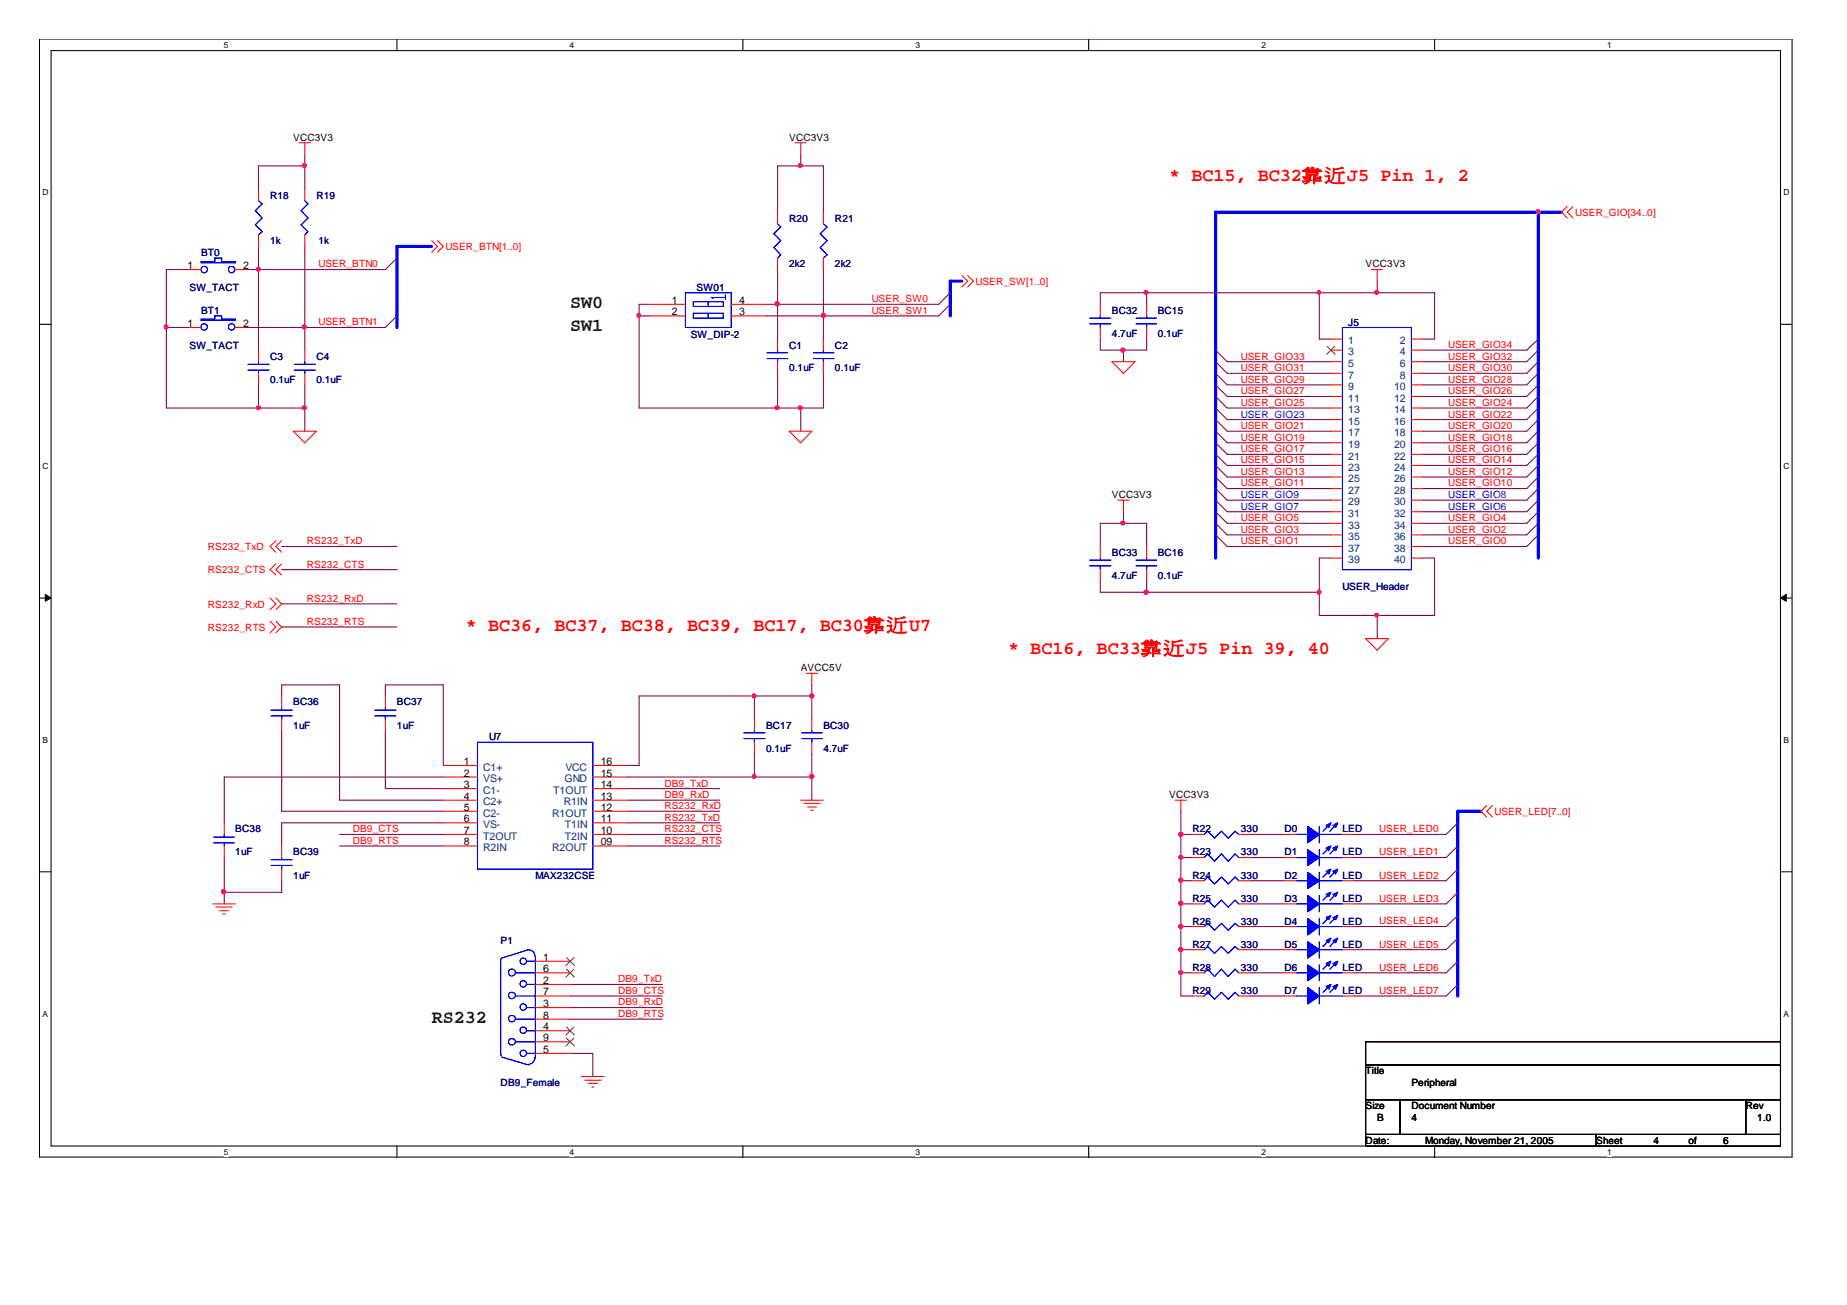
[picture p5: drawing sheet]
<svg xmlns="http://www.w3.org/2000/svg" width="297mm" height="210mm" viewBox="0 0 297 210" stroke-linecap="round" stroke-linejoin="round" font-family="sans-serif">
<path d="M6.3 6.3h281.9v179.8h-281.9zM8.2 8.1h278.1v176.2h-278.1z" fill="none" stroke="#000" stroke-width=".17"/>
<g fill="#fff">
<path d="M36 6.4h.7v1.6h-.7z"/>
<path d="M36 184.5h.7v1.5h-.7z"/>
</g>
<path d="M63.8 6.3v1.8M63.8 184.3v1.9" fill="none" stroke="#000" stroke-width=".17"/>
<g fill="#fff">
<path d="M91.6 6.4h.8v1.6h-.8z"/>
<path d="M91.6 184.5h.8v1.5h-.8z"/>
</g>
<path d="M119.5 6.3v1.8M119.5 184.3v1.9" fill="none" stroke="#000" stroke-width=".17"/>
<g fill="#fff">
<path d="M147.2 6.4h.8v1.6h-.8z"/>
<path d="M147.2 184.5h.8v1.5h-.8z"/>
</g>
<path d="M175.1 6.3v1.8M175.1 184.3v1.9" fill="none" stroke="#000" stroke-width=".17"/>
<g fill="#fff">
<path d="M202.9 6.4h.7v1.6h-.7z"/>
<path d="M202.9 184.5h.7v1.5h-.7z"/>
</g>
<path d="M230.7 6.3v1.8M230.7 184.3v1.9" fill="none" stroke="#000" stroke-width=".17"/>
<g fill="#fff">
<path d="M258.5 6.4h.7v1.6h-.7z"/>
<path d="M258.5 184.5h.7v1.5h-.7z"/>
<path d="M6.9 30.2h1v1.5h-1z"/>
<path d="M286.9 30.2h1v1.5h-1z"/>
<path d="M6.9 74.2h1v1.5h-1z"/>
<path d="M286.9 74.2h1v1.5h-1z"/>
</g>
<path d="M6.3 52.2h1.9M286.3 52.2h1.9" fill="none" stroke="#000" stroke-width=".17"/>
<g fill="#fff">
<path d="M6.9 118.2h.9v1.5h-.9z"/>
<path d="M286.9 118.2h.9v1.5h-.9z"/>
</g>
<path d="M6.3 96.2h1.9M286.3 96.2h1.9" fill="none" stroke="#000" stroke-width=".17"/>
<g fill="#000" stroke="#000" stroke-width=".16">
<path d="M7.3 95.6l.9 .6-.9 .5z" fill-rule="evenodd"/>
<path d="M286.3 96.2l1-.6v1.1z" fill-rule="evenodd"/>
</g>
<g fill="#fff">
<path d="M6.9 162.2h.9v1.6h-.9z"/>
<path d="M286.9 162.2h.9v1.6h-.9z"/>
</g>
<path d="M6.3 140.2h1.9M286.3 140.2h1.9M219.6 167.6h66.7v3.7h-66.7zM219.6 171.3h66.7v5.6h-66.7zM219.6 176.9h5.5v5.6h-5.5zM225.1 176.9h55.7v5.6h-55.7zM280.8 176.9h5.5v5.6h-5.5zM219.6 182.5h37.1v1.8h-37.1zM256.7 182.5h29.6v1.8h-29.6z" fill="none" stroke="#000" stroke-width=".17"/>
<g fill="none" stroke="#800040" stroke-width=".17">
<path d="M41.6 39.6v16.7M49 26.7h-7.4v3.7M49 24.8v5.6M49 39.6v16.7M125.1 34.1v-7.4h7.3v7.4M128.8 24.8v1.9M26.8 52.7h3.7M30.5 43.4h-3.7v22.2h22.2M63.8 50.8l-1.8 1.9h-22.3M63.8 41.5l-1.8 1.9h-22.3M102.8 50.8h1.8M104.6 49h-1.8v16.6h29.6v-5.6"/>
<path d="M125.1 43.4v11.1M132.4 43.4v11.1M152.8 47.1l-1.8 1.9h-27.8M152.8 49l-1.8 1.8h-27.8M177 49v-1.9h53.7v7.4h-1.8M177 54.5v1.8h7.4v-1.8M180.7 56.3v1.9M184.4 47.1v1.9M195.5 58.2l1.9 1.8h16.6M195.5 56.3l1.9 1.9h16.6M212.2 47.1v7.4h1.8M221.5 45.2v1.9"/>
<path d="M247.4 58.2l-1.9 1.8h-16.6M247.4 56.3l-1.9 1.9h-16.6M247.4 54.5l-1.9 1.8h-16.6M41.6 61.9v3.7M49 61.9v7.5M125.1 60v5.6M128.8 65.6v3.8M195.5 63.8l1.9 1.8h16.6M195.5 78.6l1.9 1.8h16.6M195.5 76.7l1.9 1.9h16.6M195.5 74.9l1.9 1.8h16.6M195.5 73.1l1.9 1.8h16.6"/>
<path d="M195.5 71.2l1.9 1.9h16.6M195.5 69.4l1.9 1.8h16.6M195.5 67.5l1.9 1.9h16.6M195.5 65.6l1.9 1.9h16.6M195.5 61.9l1.9 1.9h16.6M195.5 60l1.9 1.9h16.6M247.4 63.8l-1.9 1.8h-16.6M247.4 78.6l-1.9 1.8h-16.6M247.4 76.7l-1.9 1.9h-16.6M247.4 74.9l-1.9 1.8h-16.6M247.4 73.1l-1.9 1.8h-16.6M247.4 71.2l-1.9 1.9h-16.6"/>
<path d="M247.4 69.4l-1.9 1.8h-16.6M247.4 67.5l-1.9 1.9h-16.6M247.4 65.6l-1.9 1.9h-16.6M247.4 61.9l-1.9 1.9h-16.6M247.4 60l-1.9 1.9h-16.6M45.3 87.9h18.5M45.3 91.6h18.5M45.3 97.1h18.5M177 87.9v-3.7h7.4v3.7M177 93.4v1.9h35.2M180.7 82.3v1.9M184.4 93.4v1.9"/>
<path d="M195.5 86l1.9 1.9h16.6M195.5 84.2l1.9 1.8h16.6M195.5 82.3l1.9 1.9h16.6M195.5 80.4l1.9 1.9h16.6M214 89.8h-1.8v9.2h18.5v-9.2h-1.8M221.5 99v3.7M247.4 86l-1.9 1.9h-16.6M247.4 84.2l-1.9 1.8h-16.6M247.4 82.3l-1.9 1.9h-16.6M247.4 80.4l-1.9 1.9h-16.6M45.3 117.5v13h26M45.3 111.9v-1.7h9.3v18.5h16.7"/>
<path d="M45.3 100.9h18.5M62 117.5v9.3h9.3M62 111.9v-1.7h9.3v12.9M121.3 111.9v3.8M130.6 111.9h-27.8v11.2h-1.9M130.6 110.2v5.5M36.1 137.9v7.5M54.6 134.2h16.7M54.6 136.1h16.7M71.3 132.3h-26v3.8M71.3 125h-35.2v7.3M100.9 134.2h14.8"/>
<path d="M100.9 132.3h14.8M100.9 130.5h14.8M100.9 136.1h14.8M100.9 128.7h14.8M100.9 126.8h14.8M100.9 125h29.7M121.3 121.3v3.7M130.6 121.3v7.4M189.9 134.2h1.9M189.9 137.9h1.9M189.9 130.5v29.7h1.9M201.1 134.2h5.5"/>
<path d="M201.1 137.9h5.5M234.4 132.3l-1.8 1.9h-14.8M234.4 136.1l-1.8 1.8h-14.8M234.4 139.8l-1.8 1.9h-14.8M45.3 141.7v1.8h-9.2M91.7 158.3h14.8M189.9 145.4h1.9M189.9 141.7h1.9M189.9 152.8h1.9M189.9 149h1.9M189.9 156.5h1.9M201.1 145.4h5.5"/>
<path d="M201.1 141.7h5.5M201.1 152.8h5.5M201.1 149h5.5M201.1 156.5h5.5M234.4 143.5l-1.8 1.9h-14.8M234.4 150.9l-1.8 1.9h-14.8M234.4 147.2l-1.8 1.8h-14.8M234.4 158.3l-1.8 1.9h-14.8M234.4 154.6l-1.8 1.9h-14.8M91.7 160.2h14.8M91.7 169.4h3.6v3.8M91.7 162.1h14.8"/>
<path d="M91.7 163.9h14.8M201.1 160.2h5.5"/>
</g>
<path d="M69.4 39.6h-5.6v13.1M247.4 34.1v55.7M251.1 34.1h-55.6v55.7M154.7 45.2h-1.9v5.6M238.2 130.5h-3.8v29.7" fill="none" stroke="#00f" stroke-width=".51"/>
<g fill="#f0f" stroke="#f0f" stroke-width=".17">
<circle cx="189.9" cy="137.9" r=".33"/>
<circle cx="189.9" cy="145.3" r=".35"/>
<circle cx="189.9" cy="149" r=".35"/>
<circle cx="189.9" cy="152.7" r=".35"/>
<circle cx="189.9" cy="156.4" r=".33"/>
<circle cx="128.7" cy="26.6" r=".33"/>
<circle cx="189.9" cy="134.2" r=".35"/>
<circle cx="189.9" cy="141.6" r=".35"/>
<circle cx="48.9" cy="26.6" r=".33"/>
<circle cx="48.9" cy="65.6" r=".33"/>
<circle cx="41.6" cy="43.3" r=".33"/>
<circle cx="26.7" cy="52.6" r=".33"/>
<circle cx="48.9" cy="52.6" r=".35"/>
<circle cx="102.7" cy="50.7" r=".33"/>
<circle cx="125" cy="65.6" r=".33"/>
<circle cx="41.6" cy="65.6" r=".33"/>
<circle cx="36" cy="143.4" r=".35"/>
<circle cx="130.5" cy="111.9" r=".35"/>
<circle cx="130.5" cy="124.9" r=".35"/>
<circle cx="121.2" cy="111.9" r=".33"/>
<circle cx="121.2" cy="124.9" r=".33"/>
<circle cx="128.7" cy="65.6" r=".33"/>
<circle cx="125" cy="48.9" r=".35"/>
<circle cx="132.4" cy="50.7" r=".35"/>
<circle cx="221.4" cy="47" r=".33"/>
<circle cx="212.1" cy="95.3" r=".33"/>
<circle cx="221.4" cy="98.9" r=".33"/>
<circle cx="247.3" cy="34" r=".33"/>
<circle cx="184.3" cy="95.3" r=".35"/>
<circle cx="212.1" cy="47" r=".31"/>
<circle cx="184.3" cy="47" r=".33"/>
<circle cx="180.6" cy="56.3" r=".35"/>
<circle cx="180.6" cy="84.1" r=".33"/>
</g>
<g fill="none" stroke="#f00" stroke-width=".17">
<path d="M41.6 30.4v1.9M41.6 37.8v1.8M48.1 23h1.9M49 23v1.8M49 30.4v1.9M49 37.8v1.8M69.4 38.7l1 .9-1 1M70.4 38.7l.9 .9-.9 1M125.1 34.1v1.9M127.8 23h1.8M128.8 23v1.8M132.4 34.1v1.9"/>
<path d="M252.1 33.2l-1 .9 1 1M253 33.2l-.9 .9 .9 1M30.5 43.4h1.8M30.5 52.7h1.8M37.8 43.4h1.9M37.8 52.7h1.9M41.6 56.3v1.9M49 56.3v1.9M104.6 49h5.6M104.6 50.8h5.6M117.6 49h5.6M117.6 50.8h5.6"/>
<path d="M125.1 41.5v1.9M125.1 54.5v1.8M125.1 58.2v1.8M132.4 41.5v1.9M132.4 54.5v1.8M132.4 58.2v1.8M154.7 44.3l.9 .9-.9 1M155.6 44.3l.9 .9-.9 1M177 49v1.8M177 52.7v1.8M178.8 58.2h3.7l-1.8 1.8zM184.4 49v1.8"/>
<path d="M184.4 52.7v1.8M214 58.2h1.9M214 54.5h1.9M214 56.3h1.9M220.6 43.4h1.7M221.5 43.4v1.8M227 58.2h1.9M227 54.5h1.9M227 56.3h1.9M41.6 60v1.9M47.2 69.4h3.7l-1.9 1.8zM49 60v1.9"/>
<path d="M126.9 69.4h3.7l-1.8 1.8zM214 69.4h1.9M214 60h1.9M214 61.9h1.9M214 63.8h1.9M214 65.6h1.9M214 67.5h1.9M214 71.2h1.9M214 73.1h1.9M214 74.9h1.9M214 76.7h1.9M214 78.6h1.9"/>
<path d="M227 69.4h1.9M227 60h1.9M227 61.9h1.9M227 63.8h1.9M227 65.6h1.9M227 67.5h1.9M227 71.2h1.9M227 73.1h1.9M227 74.9h1.9M227 76.7h1.9M227 78.6h1.9M43.4 96.2l1 .9-1 1"/>
<path d="M43.4 99.9l1 1-1 .9M44.4 87l-1 .9 1 .9M44.4 90.7l-1 .9 1 .9M44.4 96.2l.9 .9-.9 1M44.4 99.9l.9 1-.9 .9M45.3 87l-.9 .9 .9 .9M45.3 90.7l-.9 .9 .9 .9M177 87.9v1.9M177 91.6v1.8M179.7 80.4h1.9M180.7 80.4v1.9M184.4 87.9v1.9"/>
<path d="M184.4 91.6v1.8M214 80.4h1.9M214 82.3h1.9M214 84.2h1.9M214 86h1.9M214 87.9h1.9M214 89.8h1.9M227 80.4h1.9M227 82.3h1.9M227 84.2h1.9M227 86h1.9M227 87.9h1.9"/>
<path d="M227 89.8h1.9M45.3 111.9v1.9M45.3 115.7v1.8M62 111.9v1.9M62 115.7v1.8M121.3 115.7v1.8M121.3 119.4v1.9M129.6 108.3h1.9M130.6 108.3v1.9M130.6 115.7v1.8M130.6 119.4v1.9M219.6 102.7h3.7l-1.8 1.9z"/>
<path d="M36.1 132.3v1.9M36.1 136.1v1.8M45.3 136.1v1.8M45.3 139.8v1.9M71.3 128.7h5.5M71.3 123.1h5.5M71.3 125h5.5M71.3 126.8h5.5M71.3 130.5h5.5M71.3 132.3h5.5M71.3 134.2h5.5M71.3 136.1h5.5"/>
<path d="M95.3 128.7h5.6M95.3 123.1h5.6M95.3 125h5.6M95.3 126.8h5.6M95.3 130.5h5.6M95.3 132.3h5.6M95.3 134.2h5.6M95.3 136.1h5.6M128.8 128.7h3.6M129.3 129.2h2.6M129.9 129.8h1.4M130.4 130.3h.4"/>
<path d="M189 128.7h1.8M189.9 128.7v1.8M191.8 134.2h1.8M191.8 137.9h1.8M199.2 134.2h1.9M199.2 137.9h1.9M206.6 134.2h1.8M206.6 137.9h1.8M215.9 134.2h1.9M215.9 137.9h1.9M239.1 129.6l-.9 .9 .9 .9M240 129.6l-.9 .9 .9 .9"/>
<path d="M34.2 145.4h3.6M34.7 145.9h2.6M35.3 146.5h1.4M35.8 147h.4M86.1 156.5h5.6M86.1 158.3h5.6M86.1 154.6h5.6M191.8 145.4h1.8M191.8 152.8h1.8M191.8 149h1.8M191.8 156.5h1.8M191.8 141.7h1.8"/>
<path d="M199.2 145.4h1.9M199.2 152.8h1.9M199.2 149h1.9M199.2 156.5h1.9M199.2 141.7h1.9M206.6 145.4h1.8M206.6 152.8h1.8M206.6 149h1.8M206.6 156.5h1.8M206.6 141.7h1.8M215.9 145.4h1.9M215.9 152.8h1.9"/>
<path d="M215.9 149h1.9M215.9 156.5h1.9M215.9 141.7h1.9M86.1 160.2h5.6M86.1 169.4h5.6M86.1 167.6h5.6M86.1 165.8h5.6M86.1 163.9h5.6M86.1 162.1h5.6M93.5 173.2h3.7M94.1 173.8h2.6M94.7 174.3h1.4"/>
<path d="M95.2 174.9h.3M191.8 160.2h1.8M199.2 160.2h1.9M206.6 160.2h1.8M215.9 160.2h1.9"/>
</g>
<g fill="none" stroke="#00f" stroke-width=".17">
<path d="M41.6 32.3l.6 .5-1.1 1.1 1.1 1.2-1.1 1.1 1.1 1.1-.6 .5M49 32.3l.5 .5-1.1 1.1 1.1 1.2-1.1 1.1 1.1 1.1-.5 .5M125.1 36l.5 .5-1.1 1.1 1.1 1.1-1.1 1.1 1.1 1.2-.5 .5M132.4 36l.6 .5-1.1 1.1 1.1 1.1-1.1 1.1 1.1 1.2-.6 .5M32.3 42.1h2.2v-.6h1.1v.6h2.2v.2h-5.5zM32.3 51.3h2.2v-.5h1.1v.5h2.2v.2h-5.5zM39.9 59.5h3.4M39.9 58.6h3.4M41.6 58.2v.4M41.6 59.5v.5M47.3 59.5h3.4M47.3 58.6h3.4"/>
<path d="M49 58.2v.4M49 59.5v.5M110.2 47.1h7.4v5.6h-7.4zM111.5 48.5h4.8v.8h-4.8zM111.5 50.4h4.8v.8h-4.8zM113.9 48.5v.8M113.9 50.4v.8M116.7 47.9h-2.2l.1 .1M116.7 47.4v.8M123.4 57.7h3.3M123.4 56.7h3.3M125.1 56.3v.4"/>
<path d="M125.1 57.7v.5M130.8 57.7h3.3M130.8 56.7h3.3M132.4 56.3v.4M132.4 57.7v.5M175.3 51.2h3.3M175.3 52.1h3.3M177 50.8v.4M177 52.1v.6M182.7 51.2h3.3M182.7 52.1h3.3M184.4 50.8v.4"/>
<path d="M184.4 52.1v.6M215.9 52.7h11.1v38.9h-11.1zM175.3 91h3.3M175.3 90.1h3.3M177 89.8v.3M177 91v.6M182.7 91h3.3M182.7 90.1h3.3M184.4 89.8v.3M184.4 91v.6M43.6 115.2h3.4M43.6 114.2h3.4"/>
<path d="M45.3 113.8v.4M45.3 115.2v.5M60.3 115.2h3.4M60.3 114.2h3.4M62 113.8v.4M62 115.2v.5M76.8 119.4h18.5v20.4h-18.5zM119.6 118.8h3.4M119.6 117.9h3.4M121.3 117.5v.4M121.3 118.8v.6M128.9 118.8h3.3"/>
<path d="M128.9 117.9h3.3M130.6 117.5v.4M130.6 118.8v.6M34.4 135.6h3.3M34.4 134.6h3.3M36.1 134.2v.4M36.1 135.6v.5M43.6 139.2h3.4M43.6 138.3h3.4M45.3 137.9v.4M45.3 139.2v.6M193.6 134.2l.6-.5 1.1 1.1 1.1-1.1 1.1 1.1 1.1-1.1 .6 .5"/>
<path d="M193.6 137.9l.6-.6 1.1 1.2 1.1-1.2 1.1 1.2 1.1-1.2 .6 .6M208.4 134.2h1.9M208.4 137.9h1.9M212.2 132.9v2.7M212.2 136.7v2.5M212.2 134.2h3.7M212.2 137.9h3.7M213.9 136.2l-1.1 1.1M213.9 140l-1.1 1.1M213.9 132.5l-1.1 1.2M215 140l-1.1 1.1M215 132.5l-1.1 1.2"/>
<path d="M215 136.2l-1.1 1.1M80.5 154.6v14.8M83 156.5h3.1M84.8 158.3h1.3M84.8 154.6h1.3M84.9 152.8a1.06 1.06 0 0 1 1.1 1M85 152.8l-4.3 1.3-.2 .4M86.1 153.9v16.3M193.6 152.8l.6-.6 1.1 1.1 1.1-1.1 1.1 1.1 1.1-1.1 .6 .6M193.6 149l.6-.5 1.1 1.1 1.1-1.1 1.1 1.1 1.1-1.1 .6 .5M193.6 156.5l.6-.6 1.1 1.2 1.1-1.2 1.1 1.2 1.1-1.2 .6 .6M193.6 145.4l.6-.6 1.1 1.1 1.1-1.1 1.1 1.1 1.1-1.1 .6 .6"/>
<path d="M193.6 141.7l.6-.6 1.1 1.1 1.1-1.1 1.1 1.1 1.1-1.1 .6 .6M208.4 152.8h1.9M208.4 149h1.9M208.4 156.5h1.9M208.4 145.4h1.9M208.4 141.7h1.9M212.2 140.3v2.6M212.2 144v2.7M212.2 147.8v2.6M212.2 151.5v2.6M212.2 155.2v2.5M212.2 158.8v2.7"/>
<path d="M212.2 152.8h3.7M212.2 149h3.7M212.2 156.5h3.7M212.2 145.4h3.7M212.2 141.7h3.7M213.9 151.1l-1.1 1.1M213.9 147.4l-1.1 1.1M213.9 154.8l-1.1 1.1M213.9 158.5l-1.1 1.1M213.9 143.7l-1.1 1.1M215 151.1l-1.1 1.1M215 147.4l-1.1 1.1"/>
<path d="M215 154.8l-1.1 1.1M215 158.5l-1.1 1.1M215 143.7l-1.1 1.1M80.5 169.3l.2 .6M80.7 170l4.3 1.3M83 160.2h3.1M83 167.6h3.1M83 163.9h3.1M84.8 169.4h1.3M84.8 165.8h1.3M84.8 162.1h1.3M86 170.1a1.12 1.12 0 0 1-1.1 1.1"/>
<path d="M193.6 160.2l.6-.6 1.1 1.1 1.1-1.1 1.1 1.1 1.1-1.1 .6 .6M208.4 160.2h1.9M212.2 160.2h3.7"/>
<circle cx="32.8" cy="43.4" r=".52"/>
<circle cx="32.8" cy="52.6" r=".52"/>
<circle cx="37.2" cy="43.4" r=".52"/>
<circle cx="37.2" cy="52.6" r=".52"/>
<circle cx="82.3" cy="156.4" r=".57"/>
<circle cx="84.1" cy="154.6" r=".52"/>
<circle cx="84.1" cy="158.2" r=".52"/>
<circle cx="82.3" cy="160.1" r=".55"/>
<circle cx="82.3" cy="163.8" r=".55"/>
<circle cx="82.3" cy="167.6" r=".55"/>
<circle cx="84.1" cy="162" r=".52"/>
<circle cx="84.1" cy="169.4" r=".52"/>
<circle cx="84.1" cy="165.7" r=".52"/>
</g>
<g fill="#00f" stroke="#00f" stroke-width=".17">
<path d="M210.3 151.5l1.9 1.3-1.9 1.3z" fill-rule="evenodd"/>
<path d="M214.4 151.3l.7-.4-.3 .8z" fill-rule="evenodd"/>
<path d="M213.3 151.3l.7-.4-.3 .8z" fill-rule="evenodd"/>
<path d="M210.3 151.5l1.9 1.3-1.9 1.3z" fill-rule="evenodd"/>
<path d="M214.4 151.3l.7-.4-.3 .8z" fill-rule="evenodd"/>
<path d="M213.3 151.3l.7-.4-.3 .8z" fill-rule="evenodd"/>
<path d="M210.3 147.8l1.9 1.2-1.9 1.4z" fill-rule="evenodd"/>
<path d="M214.4 147.6l.7-.4-.3 .7z" fill-rule="evenodd"/>
<path d="M213.3 147.6l.7-.4-.3 .7z" fill-rule="evenodd"/>
<path d="M210.3 147.8l1.9 1.2-1.9 1.4z" fill-rule="evenodd"/>
<path d="M214.4 147.6l.7-.4-.3 .7z" fill-rule="evenodd"/>
<path d="M213.3 147.6l.7-.4-.3 .7z" fill-rule="evenodd"/>
<path d="M210.3 155.2l1.9 1.3-1.9 1.2z" fill-rule="evenodd"/>
<path d="M214.4 155l.7-.4-.3 .8z" fill-rule="evenodd"/>
<path d="M213.3 155l.7-.4-.3 .8z" fill-rule="evenodd"/>
<path d="M210.3 155.2l1.9 1.3-1.9 1.2z" fill-rule="evenodd"/>
<path d="M214.4 155l.7-.4-.3 .8z" fill-rule="evenodd"/>
<path d="M213.3 155l.7-.4-.3 .8z" fill-rule="evenodd"/>
<path d="M210.3 158.8l1.9 1.4-1.9 1.3z" fill-rule="evenodd"/>
<path d="M214.4 158.7l.7-.4-.3 .8z" fill-rule="evenodd"/>
<path d="M213.3 158.7l.7-.4-.3 .8z" fill-rule="evenodd"/>
<path d="M210.3 158.8l1.9 1.4-1.9 1.3z" fill-rule="evenodd"/>
<path d="M214.4 158.7l.7-.4-.3 .8z" fill-rule="evenodd"/>
<path d="M213.3 158.7l.7-.4-.3 .8z" fill-rule="evenodd"/>
<path d="M210.3 144l1.9 1.4-1.9 1.3z" fill-rule="evenodd"/>
<path d="M214.4 143.9l.7-.4-.3 .7z" fill-rule="evenodd"/>
<path d="M213.3 143.9l.7-.4-.3 .7z" fill-rule="evenodd"/>
<path d="M210.3 144l1.9 1.4-1.9 1.3z" fill-rule="evenodd"/>
<path d="M214.4 143.9l.7-.4-.3 .7z" fill-rule="evenodd"/>
<path d="M213.3 143.9l.7-.4-.3 .7z" fill-rule="evenodd"/>
<path d="M210.3 140.3l1.9 1.4-1.9 1.2z" fill-rule="evenodd"/>
<path d="M214.4 140.1l.7-.3-.3 .8z" fill-rule="evenodd"/>
<path d="M213.3 140.1l.7-.3-.3 .8z" fill-rule="evenodd"/>
<path d="M210.3 140.3l1.9 1.4-1.9 1.2z" fill-rule="evenodd"/>
<path d="M214.4 140.1l.7-.3-.3 .8z" fill-rule="evenodd"/>
<path d="M213.3 140.1l.7-.3-.3 .8z" fill-rule="evenodd"/>
<path d="M210.3 132.9l1.9 1.3-1.9 1.4z" fill-rule="evenodd"/>
<path d="M214.4 132.8l.7-.5-.3 .8z" fill-rule="evenodd"/>
<path d="M213.3 132.8l.7-.5-.3 .8z" fill-rule="evenodd"/>
<path d="M210.3 132.9l1.9 1.3-1.9 1.4z" fill-rule="evenodd"/>
<path d="M214.4 132.8l.7-.5-.3 .8z" fill-rule="evenodd"/>
<path d="M213.3 132.8l.7-.5-.3 .8z" fill-rule="evenodd"/>
<path d="M210.3 136.7l1.9 1.2-1.9 1.3z" fill-rule="evenodd"/>
<path d="M214.4 136.4l.7-.3-.3 .7z" fill-rule="evenodd"/>
<path d="M213.3 136.4l.7-.3-.3 .7z" fill-rule="evenodd"/>
<path d="M210.3 136.7l1.9 1.2-1.9 1.3z" fill-rule="evenodd"/>
<path d="M214.4 136.4l.7-.3-.3 .7z" fill-rule="evenodd"/>
<path d="M213.3 136.4l.7-.3-.3 .7z" fill-rule="evenodd"/>
</g>
<path d="M213.4 55.7l1.3 1.3M214.6 55.7l-1.2 1.3M91.1 155.9l1.3 1.3M91.1 154l1.3 1.3M92.3 155.9l-1.3 1.3M92.3 154l-1.3 1.3M91.1 167l1.3 1.2M91.1 165.2l1.3 1.3M92.3 167l-1.3 1.2M92.3 165.2l-1.3 1.3" fill="none" stroke="#804000" stroke-width=".16"/>
<g font-size="3" fill="#f00">
<text x="188" y="29.1">* BC15, BC32靠</text>
<text x="213" y="29.1">近</text>
<text x="216.7" y="29.1">J5 Pin 1, 2</text>
<text x="74.9" y="101.4">* BC36, BC37, BC38, BC39, BC17, BC30靠</text>
<text x="142.6" y="101.4">近</text>
<text x="146.2" y="101.4">U7</text>
<text x="162.1" y="105.2">* BC16, BC33靠</text>
<text x="187.1" y="105.2">近</text>
<text x="190.8" y="105.2">J5 Pin 39, 40</text>
</g>
<g font-size="3" fill="#004000">
<text x="91.7" y="49.5">SW0</text>
<text x="91.7" y="53.3">SW1</text>
<text x="69.4" y="164.5">RS232</text>
</g>
<g font-size="1.7">
<text x="30.1" y="43.3">1</text>
<text x="39.1" y="43.3">2</text>
<text x="30.1" y="52.6">1</text>
<text x="39.1" y="52.6">2</text>
<text x="108" y="48.9">1</text>
<text x="108" y="50.7">2</text>
<text x="118.9" y="48.9">4</text>
<text x="118.9" y="50.7">3</text>
<text x="74.6" y="123">1</text>
<text x="74.6" y="124.9">2</text>
<text x="96.6" y="123">16</text>
<text x="96.6" y="124.9">15</text>
<text x="74.6" y="126.8">3</text>
<text x="74.6" y="128.6">4</text>
<text x="74.6" y="130.4">5</text>
<text x="96.6" y="126.8">14</text>
<text x="96.6" y="128.6">13</text>
<text x="96.6" y="130.4">12</text>
<text x="74.6" y="132.3">6</text>
<text x="74.6" y="134.1">7</text>
<text x="74.6" y="136">8</text>
<text x="96.6" y="132.3">11</text>
<text x="96.6" y="134.1">10</text>
<text x="96.6" y="136">09</text>
<text x="87.4" y="154.5">1</text>
<text x="87.4" y="162">3</text>
<text x="87.4" y="160.1">7</text>
<text x="87.4" y="158.3">2</text>
<text x="87.4" y="156.4">6</text>
<text x="87.4" y="167.5">9</text>
<text x="87.4" y="165.7">4</text>
<text x="87.4" y="163.8">8</text>
<text x="87.4" y="169.3">5</text>
</g>
<g font-size="1.7" fill="#004080">
<text x="216.8" y="55.4">1</text>
<text x="216.8" y="57.2">3</text>
<text x="216.8" y="59">5</text>
<text x="225.1" y="55.4">2</text>
<text x="225.1" y="57.2">4</text>
<text x="225.1" y="59">6</text>
<text x="216.8" y="60.9">7</text>
<text x="216.8" y="62.8">9</text>
<text x="216.8" y="64.6">11</text>
<text x="224.2" y="62.8">10</text>
<text x="224.2" y="64.6">12</text>
<text x="225.1" y="60.9">8</text>
<text x="216.8" y="66.5">13</text>
<text x="216.8" y="68.3">15</text>
<text x="216.8" y="70.2">17</text>
<text x="224.2" y="66.5">14</text>
<text x="224.2" y="68.3">16</text>
<text x="224.2" y="70.2">18</text>
<text x="216.8" y="72.1">19</text>
<text x="216.8" y="73.9">21</text>
<text x="216.8" y="75.7">23</text>
<text x="216.8" y="77.6">25</text>
<text x="224.2" y="72.1">20</text>
<text x="224.2" y="73.9">22</text>
<text x="224.2" y="75.7">24</text>
<text x="224.2" y="77.6">26</text>
<text x="216.8" y="79.4">27</text>
<text x="216.8" y="81.3">29</text>
<text x="216.8" y="83.2">31</text>
<text x="224.2" y="79.4">28</text>
<text x="224.2" y="81.3">30</text>
<text x="224.2" y="83.2">32</text>
<text x="216.8" y="85">33</text>
<text x="216.8" y="86.9">35</text>
<text x="216.8" y="88.7">37</text>
<text x="224.2" y="85">34</text>
<text x="224.2" y="86.9">36</text>
<text x="224.2" y="88.7">38</text>
<text x="216.8" y="90.6">39</text>
<text x="224.2" y="90.6">40</text>
<text x="77.7" y="124">C1+</text>
<text x="77.7" y="125.8">VS+</text>
<text x="90.8" y="125.8">GND</text>
<text x="90.9" y="124">VCC</text>
<text x="77.7" y="127.7">C1-</text>
<text x="77.7" y="129.6">C2+</text>
<text x="77.7" y="131.3">C2-</text>
<text x="88.8" y="131.3">R1OUT</text>
<text x="89" y="127.7">T1OUT</text>
<text x="90.7" y="129.6">R1IN</text>
<text x="77.7" y="133.2">VS-</text>
<text x="77.7" y="135.1">T2OUT</text>
<text x="77.7" y="136.9">R2IN</text>
<text x="88.8" y="136.9">R2OUT</text>
<text x="90.8" y="133.2">T1IN</text>
<text x="90.8" y="135.1">T2IN</text>
</g>
<g font-size="1.6">
<text x="47.2" y="22.6">VCC3V3</text>
<text x="126.9" y="22.6">VCC3V3</text>
<text x="219.6" y="43">VCC3V3</text>
<text x="178.8" y="80.1">VCC3V3</text>
<text x="128.8" y="108">AVCC5V</text>
<text x="188" y="128.4">VCC3V3</text>
<text x="219.6" y="172.8">Title</text>
<text x="219.6" y="178.4">Size</text>
<text x="227" y="178.4">Document Number</text>
<text x="227" y="174.7">Peripheral</text>
<text x="280.8" y="178.4">Rev</text>
<text x="219.6" y="184">Date:</text>
<text x="221.5" y="180.3">B</text>
<text x="227" y="180.3">4</text>
<text x="229.2" y="184">Monday, November 21, 2005</text>
<text x="256.7" y="184">Sheet</text>
<text x="265.9" y="184">4</text>
<text x="271.5" y="184">of</text>
<text x="277.1" y="184">6</text>
<text x="282.6" y="180.3">1.0</text>
</g>
<g font-size="1.6" fill="#000080">
<text x="43.4" y="31.9">R18</text>
<text x="50.9" y="31.9">R19</text>
<text x="126.9" y="35.7">R20</text>
<text x="134.3" y="35.7">R21</text>
<text x="32.3" y="41.2">BT0</text>
<text x="43.4" y="39.3">1k</text>
<text x="51.2" y="39.3">1k</text>
<text x="30.5" y="46.8">SW_TACT</text>
<text x="112" y="46.8">SW01</text>
<text x="126.9" y="43">2k2</text>
<text x="134.3" y="43">2k2</text>
<text x="32.3" y="50.5">BT1</text>
<text x="178.8" y="50.5">BC32</text>
<text x="186.2" y="50.5">BC15</text>
<text x="216.8" y="52.5">J5</text>
<text x="30.5" y="56.1">SW_TACT</text>
<text x="43.4" y="57.8">C3</text>
<text x="50.9" y="57.8">C4</text>
<text x="111.1" y="54.4">SW_DIP-2</text>
<text x="126.9" y="56.1">C1</text>
<text x="126.9" y="59.7">0.1uF</text>
<text x="134.3" y="56.1">C2</text>
<text x="134.3" y="59.7">0.1uF</text>
<text x="178.8" y="54.2">4.7uF</text>
<text x="186.2" y="54.2">0.1uF</text>
<text x="43.4" y="61.6">0.1uF</text>
<text x="50.9" y="61.6">0.1uF</text>
<text x="178.8" y="89.4">BC33</text>
<text x="186.2" y="89.4">BC16</text>
<text x="178.8" y="93.1">4.7uF</text>
<text x="186.2" y="93.1">0.1uF</text>
<text x="215.9" y="94.9">USER_Header</text>
<text x="47.2" y="113.5">BC36</text>
<text x="63.8" y="113.5">BC37</text>
<text x="47.2" y="117.2">1uF</text>
<text x="63.8" y="117.2">1uF</text>
<text x="78.7" y="119.1">U7</text>
<text x="123.2" y="117.2">BC17</text>
<text x="132.4" y="117.2">BC30</text>
<text x="123.2" y="120.9">0.1uF</text>
<text x="132.4" y="120.9">4.7uF</text>
<text x="37.8" y="133.9">BC38</text>
<text x="37.8" y="137.6">1uF</text>
<text x="47.2" y="137.6">BC39</text>
<text x="191.8" y="133.9">R22</text>
<text x="191.8" y="137.6">R23</text>
<text x="199.6" y="133.9">330</text>
<text x="199.6" y="137.6">330</text>
<text x="206.6" y="133.9">D0</text>
<text x="206.6" y="137.6">D1</text>
<text x="215.9" y="133.9">LED</text>
<text x="215.9" y="137.6">LED</text>
<text x="47.2" y="141.3">1uF</text>
<text x="86.1" y="141.3">MAX232CSE</text>
<text x="191.8" y="141.3">R24</text>
<text x="199.6" y="141.3">330</text>
<text x="206.6" y="141.3">D2</text>
<text x="215.9" y="141.3">LED</text>
<text x="191.8" y="148.8">R26</text>
<text x="191.8" y="145">R25</text>
<text x="199.6" y="148.8">330</text>
<text x="199.6" y="145">330</text>
<text x="206.6" y="148.8">D4</text>
<text x="206.6" y="145">D3</text>
<text x="215.9" y="148.8">LED</text>
<text x="215.9" y="145">LED</text>
<text x="80.5" y="151.9">P1</text>
<text x="191.8" y="152.4">R27</text>
<text x="199.6" y="152.4">330</text>
<text x="206.6" y="152.4">D5</text>
<text x="215.9" y="152.4">LED</text>
<text x="191.8" y="156.1">R28</text>
<text x="191.8" y="159.9">R29</text>
<text x="199.6" y="156.1">330</text>
<text x="199.6" y="159.9">330</text>
<text x="206.6" y="156.1">D6</text>
<text x="206.6" y="159.9">D7</text>
<text x="215.9" y="156.1">LED</text>
<text x="215.9" y="159.9">LED</text>
<text x="80.5" y="174.7">DB9_Female</text>
</g>
<g font-size="1.6" fill="#f00">
<text x="253.3" y="34.7">USER_GIO[34..0]</text>
<text x="71.6" y="40.2">USER_BTN[1..0]</text>
<text x="51.2" y="43">USER_BTN0</text>
<text x="156.9" y="45.8">USER_SW[1..0]</text>
<text x="51.2" y="52.3">USER_BTN1</text>
<text x="140.2" y="50.5">USER_SW1</text>
<text x="140.2" y="48.6">USER_SW0</text>
<text x="199.6" y="59.7">USER_GIO31</text>
<text x="199.6" y="57.8">USER_GIO33</text>
<text x="232.9" y="59.7">USER_GIO30</text>
<text x="232.9" y="57.8">USER_GIO32</text>
<text x="232.9" y="56">USER_GIO34</text>
<text x="199.6" y="65.3">USER_GIO25</text>
<text x="199.6" y="63.4">USER_GIO27</text>
<text x="199.6" y="61.6">USER_GIO29</text>
<text x="232.9" y="65.3">USER_GIO24</text>
<text x="232.9" y="63.4">USER_GIO26</text>
<text x="232.9" y="61.6">USER_GIO28</text>
<text x="199.6" y="70.9">USER_GIO19</text>
<text x="199.6" y="69">USER_GIO21</text>
<text x="232.9" y="70.9">USER_GIO18</text>
<text x="232.9" y="69">USER_GIO20</text>
<text x="232.9" y="67.2">USER_GIO22</text>
<text x="199.6" y="76.4">USER_GIO13</text>
<text x="199.6" y="74.5">USER_GIO15</text>
<text x="199.6" y="72.7">USER_GIO17</text>
<text x="232.9" y="76.4">USER_GIO12</text>
<text x="232.9" y="74.5">USER_GIO14</text>
<text x="232.9" y="72.7">USER_GIO16</text>
<text x="199.6" y="83.8">USER_GIO5</text>
<text x="199.6" y="78.2">USER_GIO11</text>
<text x="232.9" y="83.8">USER_GIO4</text>
<text x="232.9" y="78.2">USER_GIO10</text>
<text x="33.4" y="88.5">RS232_TxD</text>
<text x="49.4" y="87.6">RS232_TxD</text>
<text x="199.6" y="87.6">USER_GIO1</text>
<text x="199.6" y="85.7">USER_GIO3</text>
<text x="232.9" y="87.6">USER_GIO0</text>
<text x="232.9" y="85.7">USER_GIO2</text>
<text x="33.4" y="92.2">RS232_CTS</text>
<text x="49.4" y="91.3">RS232_CTS</text>
<text x="33.4" y="97.7">RS232_RxD</text>
<text x="33.4" y="101.4">RS232_RTS</text>
<text x="49.4" y="96.8">RS232_RxD</text>
<text x="49.4" y="100.5">RS232_RTS</text>
<text x="106.8" y="130.1">RS232_RxD</text>
<text x="106.8" y="128.4">DB9_RxD</text>
<text x="106.8" y="126.5">DB9_TxD</text>
<text x="240.4" y="131.1">USER_LED[7..0]</text>
<text x="56.7" y="133.9">DB9_CTS</text>
<text x="56.7" y="135.7">DB9_RTS</text>
<text x="106.8" y="132">RS232_TxD</text>
<text x="106.8" y="133.9">RS232_CTS</text>
<text x="106.8" y="135.7">RS232_RTS</text>
<text x="221.8" y="133.9">USER_LED0</text>
<text x="221.8" y="137.6">USER_LED1</text>
<text x="221.8" y="141.3">USER_LED2</text>
<text x="221.8" y="145">USER_LED3</text>
<text x="221.8" y="148.7">USER_LED4</text>
<text x="221.8" y="152.4">USER_LED5</text>
<text x="99.4" y="161.7">DB9_RxD</text>
<text x="99.4" y="159.9">DB9_CTS</text>
<text x="99.4" y="158">DB9_TxD</text>
<text x="221.8" y="156.1">USER_LED6</text>
<text x="221.8" y="159.9">USER_LED7</text>
<text x="99.4" y="163.6">DB9_RTS</text>
</g>
<g font-size="1.6" fill="#00f">
<text x="199.6" y="67.2">USER_GIO23</text>
<text x="199.6" y="82">USER_GIO7</text>
<text x="199.6" y="80.1">USER_GIO9</text>
<text x="232.9" y="82">USER_GIO6</text>
<text x="232.9" y="80.1">USER_GIO8</text>
</g>
<g font-size="1.4">
<text x="36" y="7.7">5</text>
<text x="91.6" y="7.7">4</text>
<text x="147.2" y="7.7">3</text>
<text x="202.9" y="7.7">2</text>
<text x="258.5" y="7.7">1</text>
<text x="6.9" y="31.4">D</text>
<text x="286.9" y="31.4">D</text>
<text x="6.9" y="75.5">C</text>
<text x="286.9" y="75.5">C</text>
<text x="6.9" y="119.5">B</text>
<text x="286.9" y="119.5">B</text>
<text x="6.9" y="163.5">A</text>
<text x="286.9" y="163.5">A</text>
<text x="36" y="185.8">5</text>
<text x="91.6" y="185.8">4</text>
<text x="147.2" y="185.8">3</text>
<text x="202.9" y="185.8">2</text>
<text x="258.5" y="185.8">1</text>
</g>
</svg>
